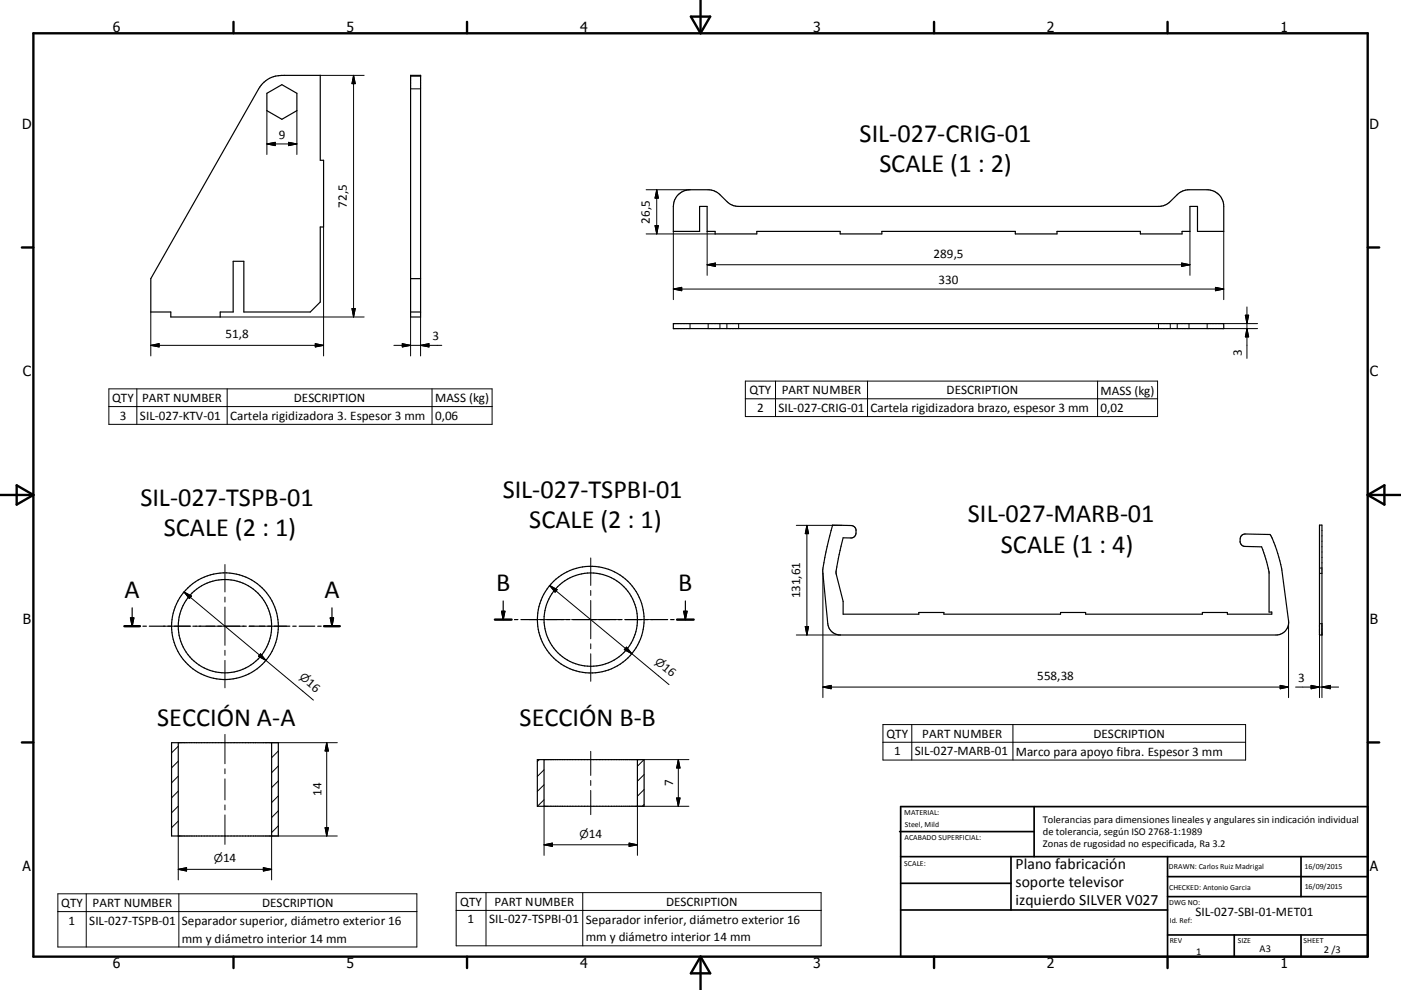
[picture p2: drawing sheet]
<svg xmlns="http://www.w3.org/2000/svg" width="420mm" height="297mm" viewBox="0 0 420 297" stroke-linecap="round" stroke-linejoin="round" font-family="sans-serif">
<g fill="none" stroke="#000" stroke-width=".36">
<path d="M78.7 25.1a8.1 8.1 0 0 1 6.5-2.5h10.8v25.5h1v20h-1v22.5l-3 3h-19.9v-15.2h-3.2v15.2h-3.9v1.5h-14.8v-1.5h-6v-10l32.3-57zM80 28l4.5-2.6 4.5 2.6v5.2l-4.5 2.6-4.5-2.6zM123.1 22.6h3v72.5h-3zM123.1 22.8h3M203.2 58.6a5 5 0 0 1 3.7-1.7h5.4a5 5 0 0 1 3.5 1.5l2.1 2.1a5 5 0 0 0 3.6 1.4h125.8a5 5 0 0 0 3.6-1.4l2-2.1a5 5 0 0 1 3.6-1.5h5.4a5 5 0 0 1 5 5v7.5h-7.9v-7.5h-2.2v7.5h-2.4v.8h-12.5v-.8h-25v.8h-12.5v-.8h-40v.8h-12.5v-.8h-25v.8h-12.5v-.8h-2.4v-7.5h-2.3v7.5h-7.8v-8l.4-1.5zM123.1 93.6h3M123.1 83.6h3M201.9 97.1h165v1.5h-165zM249.6 157.5l5.6 .2 1 .4a2.09 2.09 0 0 1 .4 2.1l-.4 .8-.8 .4-2.6-.1-2.1 10v1l2.1 8.1v3.9h22.7v-.5h7.5v.5h35v-.5h7.5v.5h35v-.5h7.5v.5h13.3v-.7h-.8v-11.9l-1.9-6.7-.4-.9-4.9-.2a1.9 1.9 0 0 1-1.5-1.9 1.9 1.9 0 0 1 1.5-1.8l7.5 .2 .5 .9a45.5 45.5 0 0 1 3 9.7l2 15.3a3.8 3.8 0 0 1-3.7 4.2h-130.7a3.8 3.8 0 0 1-3.7-3.4l-1.5-15.1a64.3 64.3 0 0 1 2.9-14.5zM395.6 157.5h.7v33h-.7zM37.3 187.9h4.7M39.1 185.4h1l-.5 2.5z"/>
<path d="M39.6 182.4v5.5M42.9 187.9h1M44.8 187.9h4.7M50.3 187.9h1.1M52.2 187.9h4.7M57.8 187.9h1.1M59.7 187.9h4.7M65.3 187.9h1M67.2 187.9h4.7M72.8 187.9h1M74.7 187.9h4.7M80.3 187.9h1"/>
<path d="M82.2 187.9h4.7M87.8 187.9h1M89.7 187.9h4.7M95.3 187.9h1M97.2 187.9h4.7M99 185.4h1l-.5 2.5zM99.5 182.4v5.5M148.4 185.9h5M150.4 183.4h1l-.5 2.5zM150.9 180.3v5.6M154.2 185.9h1.1M156.2 185.9h5"/>
<path d="M162 185.9h1.1M164 185.9h5M169.8 185.9h1.1M171.8 185.9h5M177.6 185.9h1.1M179.6 185.9h5M185.5 185.9h1M187.4 185.9h5M193.3 185.9h1M195.2 185.9h5M201.1 185.9h1M203 185.9h5"/>
<path d="M205 183.4h1l-.5 2.5zM205.5 180.3v5.6M51.4 222.8h32v28h-32zM53.4 222.8v28M81.4 222.8v28M161.1 227.9h32v14h-32zM163.1 227.9v14M191.1 227.9v14"/>
<circle cx="67.4" cy="187.9" r="14"/>
<circle cx="67.4" cy="187.9" r="16"/>
<circle cx="177.1" cy="185.9" r="16"/>
<circle cx="177.1" cy="185.9" r="14"/>
</g>
<g fill="none" stroke="#000" stroke-width=".3">
<path d="M80 33.2v13.2M89 33.2v13.2M96 22.6h13.2M106 22.6v72.5M106 22.6l.5 2.5h-1zM123.1 26.6h3M80 43.2h9M80 43.2l2.5-.5v1zM86.5 42.7l2.5 .5-2.5 .5zM193.7 56.9h13.2M196.9 56.9v13.3M196.9 56.9l.5 2.5h-1z"/>
<path d="M97 68.1v38.7M193.7 70.2h20.7M196.4 67.7h1l-.5 2.5zM201.9 69.4v20.5M212 79.4h144.8M212 79.4l2.5-.5v1zM212 69.4v13.2M354.3 78.9l2.5 .5-2.5 .5zM356.8 69.4v13.2M366.9 69.4v20.5M45.2 93.6v13.2M66 95.1h43.2"/>
<path d="M105.5 92.6h1l-.5 2.5zM123.1 95.1v11.7M126.1 95.1v11.7M201.9 86.7h165M201.9 86.7l2.5-.5v1zM206.9 97.1v1.5M212.3 97.1v1.5M215.8 97.1v1.5M217.9 97.1v1.5M221.5 97.1v1.5M347.3 97.1v1.5M350.9 97.1v1.5"/>
<path d="M352.9 97.1v1.5M356.5 97.1v1.5M361.9 97.1v1.5M364.4 86.2l2.5 .5-2.5 .5zM366.9 97.1h10.1M366.9 98.6h10.1M373.4 94.6h1l-.6 2.5zM373.8 92.1v15.4M373.8 98.6l.6 2.5h-1zM32.6 116.7h114.9v10.6h-114.9zM41 116.7v10.6M45.2 103.6h51.8"/>
<path d="M45.2 103.6l2.5-.5v1zM68.1 116.7v10.6M94.5 103.1l2.5 .5-2.5 .5zM118.1 103.6h14.3M120.6 103.1l2.5 .5-2.5 .5zM126.1 103.6l2.5-.5v1zM129.5 116.7v10.6M223.5 114.3h123.5v10.7h-123.5zM223.5 119.6h123.5M232.5 114.3v10.7M260.1 114.3v10.7M329.1 114.3v10.7"/>
<path d="M32.6 122h114.9M238.7 157.6h13.7M241.9 157.6v32.9M241.9 157.6l.5 2.5h-1zM55.2 177.6l38.8 32.4M55.2 177.6l2.2 1.2-.6 .8zM67.4 169.4v8.2M67.4 179.1v1.5M164.8 175.7l35.8 29.7M164.8 175.7l2.2 1.2-.6 .8zM177.1 167.4v8.2M177.1 177.1v1.5"/>
<path d="M246.7 172v37.3M395.6 170.4h.7M395.6 172h.7M48.9 187.9h8.3M58.7 187.9h1.5M61.7 187.9h11.5M67.4 182.1v11.5M67.4 195.1v1.5M67.4 198.1v8.3M74.7 187.9h1.5M77.7 187.9h8.2M78.1 196.1l1.6 2-2.2-1.2z"/>
<path d="M158.6 185.9h8.3M168.4 185.9h1.5M171.4 185.9h11.5M177.1 180.1v11.5M177.1 193.2v1.4M177.1 196.1v8.3M184.4 185.9h1.5M187.4 185.9h8.2M187.8 194.1l1.6 2-2.2-1.2zM238.7 190.5h13.2M241.4 188h1l-.5 2.5zM386.3 186.3v23"/>
<path d="M246.7 206.1h139.6M246.7 206.1l2.5-.5v1zM264.7 217.4h108.7v10.6h-108.7zM273.4 217.4v10.6M303.7 217.4v10.6M383.8 205.6l2.5 .5-2.5 .5zM388.4 206.1h12.9M393.1 205.6l2.5 .5-2.5 .5zM395.6 209.3v-22.2h.7v22.2M396.3 206.1l2.5-.5v1zM53.4 237.3l-2 2.1M53.4 232.8l-2 2.1"/>
<path d="M53.4 228.4l-2 2M53.4 223.9l-2 2M67.4 220.3v8.8M67.4 230.6v1.5M67.4 233.7v6.3M81.4 222.8h19.7M83.4 238.8l-2 2M83.4 234.3l-2 2M83.4 229.8l-2 2M83.4 225.3l-2 2M97.9 222.8v28M97.9 222.8l.6 2.5h-1z"/>
<path d="M161.7 227.9l-.6 .6M163.1 239.9l-2 2M163.1 235.4l-2 2M163.1 230.9l-2 2M177.1 225.4v7.2M177.1 234.1v1.5M177.1 237.1v7.3M191.1 227.9h15.4M193.1 227.9l-2 2M193.1 236.9l-2 2M193.1 232.4l-2 2M202.9 239.4h1l-.5 2.5z"/>
<path d="M203.4 227.9v14M203.4 227.9l.5 2.5h-1zM264.7 222.7h108.7M53.4 250.8h.1M53.4 246.3l-2 2M53.4 241.8l-2 2.1M53.4 250.8v13.2M67.4 241.5v1.5M67.4 244.5v8.8M83.4 247.8l-2 2M83.4 243.3l-2 2M97.5 248.3h1l-.6 2.5z"/>
<path d="M101.1 250.8h-19.7v13.2M163.1 253.4h28M163.1 253.4l2.5-.5v1zM163.1 241.9v14.7M188.6 252.9l2.5 .5-2.5 .5zM193.1 241.4l-.5 .5M206.5 241.9h-15.4v14.7M17.3 268.2h107.7v15.9h-107.7zM17.3 273.5h107.7M25.9 268.2v15.9M53.4 260.8h28M53.4 260.8l2.5-.5v1z"/>
<path d="M53.6 268.2v15.9M79 260.3l2.4 .5-2.4 .5zM136.8 267.8h109.4v16h-109.4zM136.8 273.1h109.4M145.7 267.8v16M174.7 267.8v16"/>
</g>
<g fill="none" stroke="#000" stroke-width=".71">
<path d="M10 10h400v277h-400zM70 6.6v3.4M140 6.6v3.4M207.1 5h5.8l-2.9 5zM210 0v10M280 6.6v3.4M350 6.6v3.4M6.6 74.2h3.4M410 74.2h3.5M0 148.5h10M5 145.6l5 2.9-5 2.9zM410 148.5h10.1"/>
<path d="M410 148.5l5.1-2.9v5.8zM37.3 187.9h4.7M97.2 187.9h4.7M148.4 185.9h5M203 185.9h5M6.6 222.7h3.4M410 222.7h3.5M70 287v3.4M140 287v3.4M210 287v10M210 287l2.9 5h-5.8zM280 287v3.4"/>
<path d="M350 287v3.4"/>
</g>
<g fill="none" stroke="#000" stroke-width=".51">
<path d="M269.7 249.5h40.3M270 242h140v45h-140zM270 257h140M303.1 257v16M310 242v15M350 257v30M390.1 257v12M270 265h33.1M270 273h80M350 269h60M350 263h60M350 280.5h60"/>
<path d="M370 280.5v6.5M390.1 280.5v6.5"/>
</g>
<path d="M39.1 185.4h1l-.5 2.5zM99 185.4h1l-.5 2.5zM150.4 183.4h1l-.5 2.5zM205 183.4h1l-.5 2.5z" fill="#000" stroke="#000" stroke-width=".36"/>
<g fill="#000" stroke="#000" stroke-width=".3">
<path d="M106 22.6l.5 2.5h-1zM80 43.2l2.5-.5v1zM86.5 42.7l2.5 .5-2.5 .5zM196.9 56.9l.5 2.5h-1zM196.4 67.7h1l-.5 2.5zM212 79.4l2.5-.5v1zM354.3 78.9l2.5 .5-2.5 .5zM105.5 92.6h1l-.5 2.5zM201.9 86.7l2.5-.5v1zM364.4 86.2l2.5 .5-2.5 .5zM373.4 94.6h1l-.6 2.5zM45.2 103.6l2.5-.5v1z"/>
<path d="M94.5 103.1l2.5 .5-2.5 .5zM120.6 103.1l2.5 .5-2.5 .5zM126.1 103.6l2.5-.5v1zM373.8 98.6l.6 2.5h-1zM55.2 177.6l2.2 1.2-.6 .8zM164.8 175.7l2.2 1.2-.6 .8zM241.9 157.6l.5 2.5h-1zM78.1 196.1l1.6 2-2.2-1.2zM187.8 194.1l1.6 2-2.2-1.2zM241.4 188h1l-.5 2.5zM246.7 206.1l2.5-.5v1zM383.8 205.6l2.5 .5-2.5 .5z"/>
<path d="M393.1 205.6l2.5 .5-2.5 .5zM396.3 206.1l2.5-.5v1zM97.9 222.8l.6 2.5h-1zM202.9 239.4h1l-.5 2.5zM203.4 227.9l.5 2.5h-1zM97.5 248.3h1l-.6 2.5zM163.1 253.4l2.5-.5v1zM188.6 252.9l2.5 .5-2.5 .5zM53.4 260.8l2.5-.5v1zM79 260.3l2.4 .5-2.4 .5z"/>
</g>
<g font-size="7.9">
<text x="257.7" y="42.6">SIL-027-CRIG-01</text>
<text x="263.7" y="51.6">SCALE (1 : 2)</text>
<text x="150.7" y="149.5">SIL-027-TSPBI-01</text>
<text x="42.1" y="151.7">SIL-027-TSPB-01</text>
<text x="49.1" y="160.8">SCALE (2 : 1)</text>
<text x="158.7" y="158.5">SCALE (2 : 1)</text>
<text x="290.2" y="156.7">SIL-027-MARB-01</text>
<text x="300.1" y="165.8">SCALE (1 : 4)</text>
<text x="37.3" y="179.3">A</text>
<text x="97.3" y="179.3">A</text>
<text x="148.8" y="177.4">B</text>
<text x="203.4" y="177.4">B</text>
<text x="47.2" y="217.9">SECCIÓN A-A</text>
<text x="155.8" y="217.8">SECCIÓN B-B</text>
</g>
<g font-size="4.7">
<text x="304.5" y="260.9">Plano fabricación</text>
<text x="304.5" y="266.2">soporte televisor</text>
<text x="304.5" y="271.6">izquierdo SILVER V027</text>
</g>
<g font-size="4.2">
<text x="33.9" y="9.6">6</text>
<text x="103.9" y="9.6">5</text>
<text x="173.9" y="9.6">4</text>
<text x="243.8" y="9.6">3</text>
<text x="313.9" y="9.6">2</text>
<text x="383.9" y="9.6">1</text>
<text x="6.7" y="38.7">D</text>
<text x="410.5" y="38.7">D</text>
<text x="6.9" y="112.9">C</text>
<text x="410.7" y="112.9">C</text>
<text x="6.9" y="187.1">B</text>
<text x="410.7" y="187.1">B</text>
<text x="6.8" y="261.4">A</text>
<text x="410.7" y="261.4">A</text>
<text x="33.9" y="290.4">6</text>
<text x="103.9" y="290.4">5</text>
<text x="173.9" y="290.4">4</text>
<text x="243.8" y="290.4">3</text>
<text x="313.9" y="290.4">2</text>
<text x="383.9" y="290.4">1</text>
</g>
<g font-size="3.9">
<text x="83.6" y="41.7">9</text>
<text x="104" y="62.3" transform="rotate(-90 104 62.3)">72,5</text>
<text x="194.8" y="67.1" transform="rotate(-90 194.8 67.1)">26,5</text>
<text x="279.9" y="77.4">289,5</text>
<text x="281.3" y="85.2">330</text>
<text x="67.6" y="101.5">51,8</text>
<text x="129.7" y="102">3</text>
<text x="372.3" y="106.8" transform="rotate(-90 372.3 106.8)">3</text>
<text x="224.7" y="118.3">QTY</text>
<text x="234.4" y="118.3">PART NUMBER</text>
<text x="283.8" y="118.3">DESCRIPTION</text>
<text x="329.9" y="118.4">MASS (kg)</text>
<text x="33.6" y="120.6">QTY</text>
<text x="35.9" y="125.9">3</text>
<text x="41.9" y="125.9">SIL-027-KTV-01</text>
<text x="42.6" y="120.6">PART NUMBER</text>
<text x="69" y="126">Cartela rigidizadora 3. Espesor 3 mm</text>
<text x="88.1" y="120.6">DESCRIPTION</text>
<text x="130.5" y="120.7">MASS (kg)</text>
<text x="130.5" y="125.9">0,06</text>
<text x="227" y="123.6">2</text>
<text x="233.4" y="123.6">SIL-027-CRIG-01</text>
<text x="261" y="123.6">Cartela rigidizadora brazo, espesor 3 mm</text>
<text x="329.9" y="123.6">0,02</text>
<text x="239.9" y="179.5" transform="rotate(-90 239.9 179.5)">131,61</text>
<text x="198.3" y="200.7" transform="rotate(40 198.3 200.7)">16</text>
<text x="91.7" y="205.3" transform="rotate(40 91.7 205.3)">16</text>
<text x="311" y="204">558,38</text>
<text x="389.2" y="204.6">3</text>
<text x="265.8" y="221.3">QTY</text>
<text x="276.5" y="221.3">PART NUMBER</text>
<text x="327.8" y="221.3">DESCRIPTION</text>
<text x="268.1" y="226.6">1</text>
<text x="274.2" y="226.6">SIL-027-MARB-01</text>
<text x="304.5" y="226.7">Marco para apoyo fibra. Espesor 3 mm</text>
<text x="96.4" y="238.8" transform="rotate(-90 96.4 238.8)">14</text>
<text x="201.8" y="235.9" transform="rotate(-90 201.8 235.9)">7</text>
<text x="176.5" y="251.3">14</text>
<text x="66.9" y="258.7">14</text>
<text x="18.4" y="272">QTY</text>
<text x="27.8" y="272">PART NUMBER</text>
<text x="78.6" y="272">DESCRIPTION</text>
<text x="138" y="271.7">QTY</text>
<text x="148.3" y="271.7">PART NUMBER</text>
<text x="199.7" y="271.7">DESCRIPTION</text>
<text x="358.4" y="274.9">SIL-027-SBI-01-MET01</text>
<text x="20.6" y="277.4">1</text>
<text x="26.8" y="277.4">SIL-027-TSPB-01</text>
<text x="54.5" y="277.5">Separador superior, diámetro exterior 16</text>
<text x="140.2" y="277">1</text>
<text x="146.6" y="277">SIL-027-TSPBI-01</text>
<text x="175.6" y="277.1">Separador inferior, diámetro exterior 16</text>
<text x="54.5" y="282.8">mm y diámetro interior 14 mm</text>
<text x="175.6" y="282.4">mm y diámetro interior 14 mm</text>
</g>
<g font-size="3.3">
<text x="89.6" y="203.5" transform="rotate(40 89.6 203.5)">⌀</text>
<text x="196.2" y="198.9" transform="rotate(40 196.2 198.9)">⌀</text>
<text x="173.7" y="251.3">⌀</text>
<text x="64.1" y="258.7">⌀</text>
</g>
<g font-size="3.1">
<text x="312.7" y="246.8">Tolerancias para dimensiones lineales y angulares sin indicación individual</text>
<text x="312.7" y="250.4">de tolerancia, según ISO 2768-1:1989</text>
<text x="312.7" y="254">Zonas de rugosidad no especificada, Ra 3.2</text>
<text x="358.6" y="286.5">1</text>
<text x="377.6" y="285.6">A3</text>
<text x="396.9" y="285.9">2 /3</text>
</g>
<g font-size="2.4">
<text x="271.1" y="244.4">MATERIAL:</text>
<text x="271.2" y="252">ACABADO SUPERFICIAL:</text>
<text x="271.3" y="248">Steel, Mild</text>
<text x="271.1" y="259.7">SCALE:</text>
<text x="350.4" y="260.8">DRAWN: Carlos Ruiz Madrigal</text>
<text x="391.1" y="260.6">16/09/2015</text>
<text x="350.5" y="267">CHECKED: Antonio Garcia</text>
<text x="391.2" y="266.7">16/09/2015</text>
<text x="350.5" y="271.4">DWG NO:</text>
<text x="350.7" y="276.9">Id. Ref:</text>
<text x="350.7" y="282.8">REV</text>
<text x="371.1" y="282.9">SIZE</text>
<text x="390.8" y="283">SHEET</text>
</g>
</svg>
